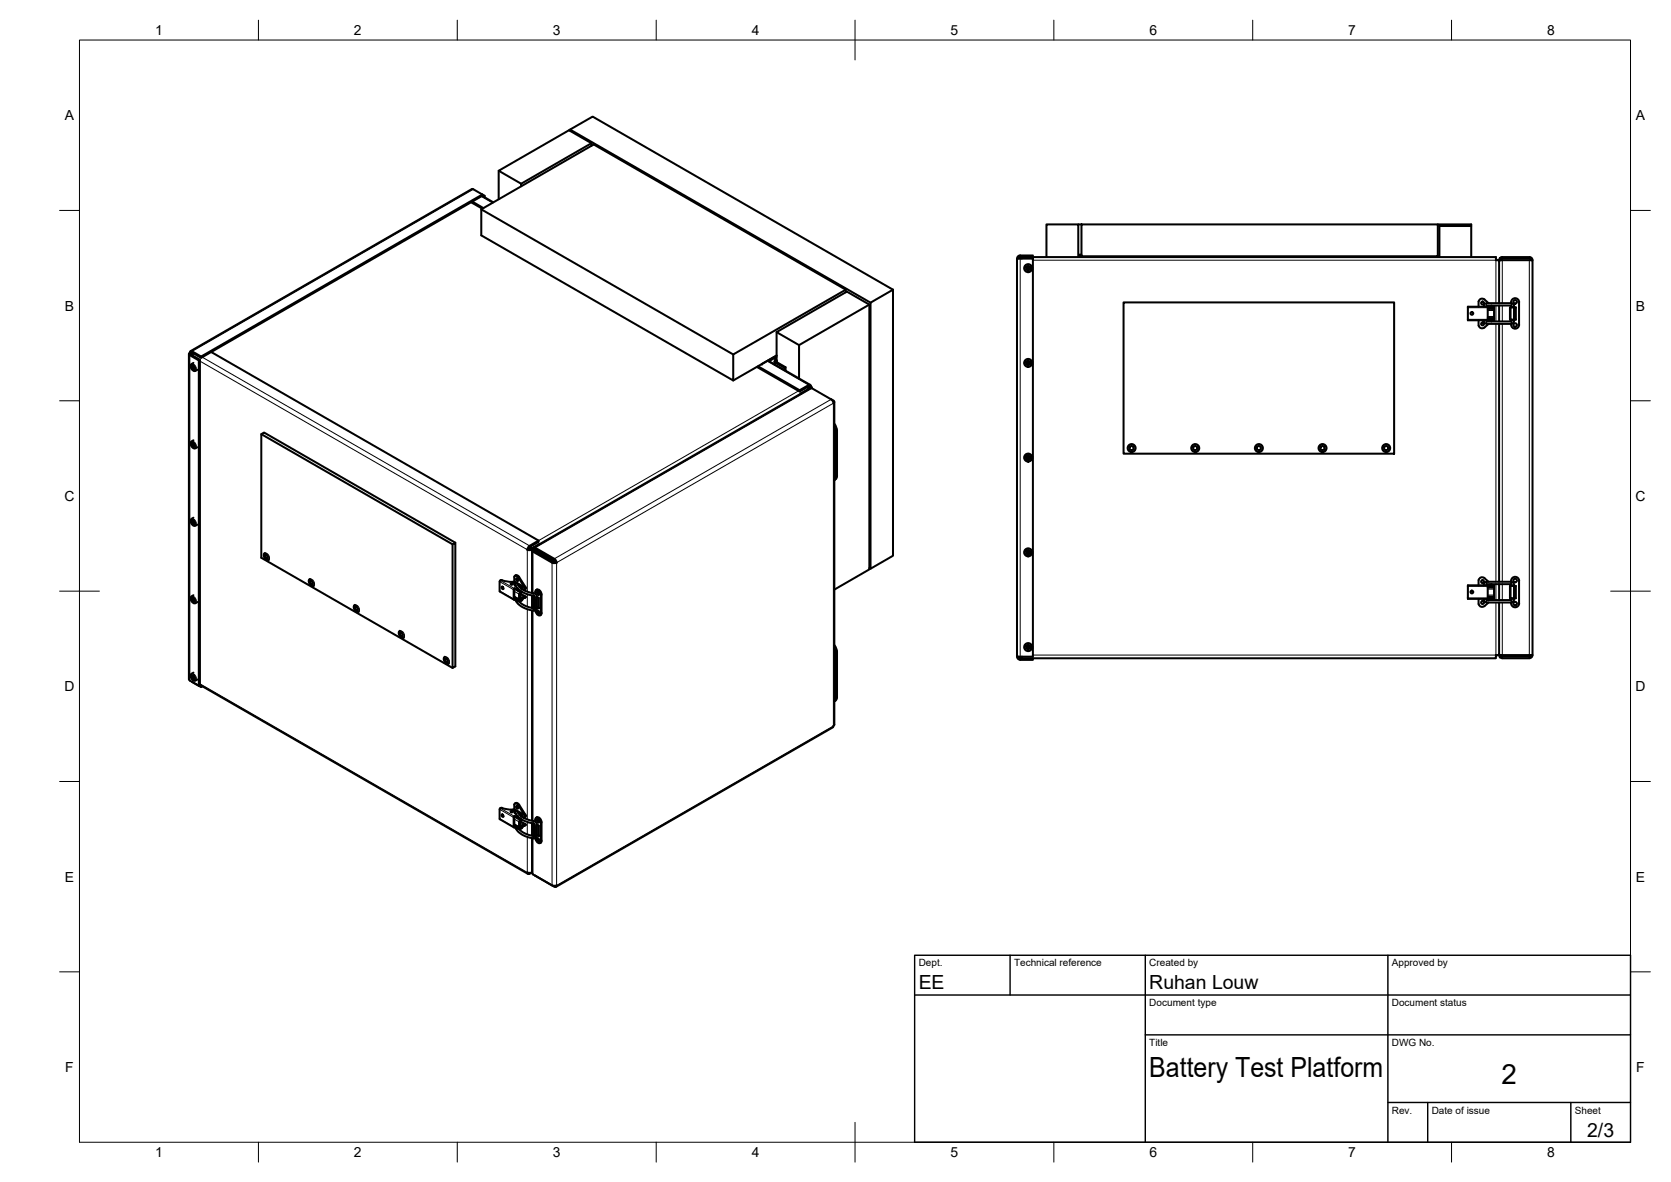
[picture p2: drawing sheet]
<svg xmlns="http://www.w3.org/2000/svg" width="420mm" height="297mm" viewBox="0 0 420 297" stroke-linecap="round" stroke-linejoin="round" font-family="sans-serif">
<!-- layer: Visible -->
<g fill="none" stroke="#000" stroke-width=".51">
<path d="M143.3 32.9v-.3l5.7-3.3 75.5 43.5M143.3 32.6l75.6 43.5M148.7 36.6v-.6l-5.6-3.3-17.7 10.2 5.6 3.3v.6M148.7 36l-17.7 10.2M118.4 50.8l2.9 1.6M118.7 50.7l2.8 1.6M119 47.6l2.3 1.3v.3M119 47.6l-.4-.1-70.7 40.8M121 52.6l28.3-16.3 63.4 36.5v.7M121.2 49.2l2.8 1.6M121.3 49.2l.3 .2 .3-.2-.6-.3-70.7 40.7M121.3 49.2l-70.7 40.7"/>
<path d="M121.6 49.4h.1M121.9 49.2v.4M125.4 42.9v7.2M271.1 56.4h.8M271.9 56.4h89.6v8h-89.6zM361.5 56.4h8.4v.4M212.7 72.8l-28.3 16.3v6.5l-63.4-36.5v-6.5l63.4 36.5M218.6 76.5l-17.7 10.2M218.9 76.1l5.6-3.3v66.9l-5.6 3.2zM255.7 65h4v100h-4zM256.5 64.6h3.2v-.4h-3.2a.79 .79 0 0 0-.8 .8M256.5 64.6l-.4 .4"/>
<path d="M256.9 64.6v.4M258 67.1l.5-.3 .5 .3v.6l-.5 .3-.5-.3zM258 67.7l.5-.3v.6M258.5 66.8v.6l-.5-.3M259 67.1l-.5 .3 .5 .3M259.7 64.6h116.4v.8h.8M263.1 64.6v-8.2h8v8.2M271.5 64.4v.1M271.9 64h-.4v.4h.4M271.9 64.4v.2M271.9 64.4l-.5 .2M282.5 76h68v38h-68z"/>
<path d="M361.5 64.4v.2M361.9 64.6v-7.8h8v7.8M371.8 75.8v1.3M373.1 77.1a.83 .83 0 0 1 .8-.9h6a.9 .9 0 0 1 .8 1.1l.4-.1v3.1h-.4a.93 .93 0 0 1-.8 1.1h-6.1a.85 .85 0 0 1-.7-.9M373.3 75.3l1 .9M373.3 75.3a.9 .9 0 0 0-1.5 .5M373.7 77.1l.2-.3h6l.2 .4M374.1 77.3h1.6v-.2h-6.6v3.4h5M374.1 77.1v3.4M374.1 77.6h1.6M374.1 79.9h1.6M374.4 77l.9 .1"/>
<path d="M374.4 77v.1M374.5 77h.8M374.6 77.3v.3M374.6 79.9v.3M375 76.8l.2 .2M375.2 77.3v.3M375.2 79.9v.3M375.6 77.3v2.9M376.1 65.1l.3 .3M376.9 65.4v10.8M376.9 76.8v4M376.9 65.4h.3"/>
<path d="M377.2 65.4l-.3 .3M377.2 65.4h8.1v99.2h-8.1l-.3-.3M377.4 65.1l-.2-.3-.3 .6M377.7 64.6h6.8M377.8 64.6l-.6 .2M380 76.8v.4M380.5 77.2l.2 .2v2.7l-.2 .2M380.6 77.2h-.9v3.1h.9M380.7 77.2l.1 .2v2.7l-.1 .2M382 76v5.6M382 75.9a1.02 1.02 0 0 0-1.2-1 1.02 1.02 0 0 0-.8 1.3M384.5 64.6a.79 .79 0 0 1 .8 .8"/>
<path d="M384.9 65.4l-.4-.4h-6.7l-.4 .4M47.5 88.9v81.8l.3 .3M47.7 89.3l2.3 1.3 .3-.2M47.7 88.6l.3 .2M48 89.1l2.3 1.3v81.8M48 88.8v.3M48.2 91.9h.4l.3 .4v.5h-.3l-.4-.4zM48.3 88.3l2.3 1.3v.3l-2.3-1.3M48.3 88.6l-.3 .2M48.3 88.3h-.4l-.3 .5 .2 .5M48.3 88.9l-.2 .2M48.6 88.8l-.3 .1"/>
<path d="M48.6 91.2l-.6 .5 .1 .9 .7 .6 .9-.3M48.7 88.8l-.3 .5M48.7 92l-.5 .4M48.8 92.1l.1 .4M48.9 92.7l-.3 .1M50 90.6v81.7M53.1 88.5l82.3 47.4M190.3 92.2l10.8 6.2M190.6 92l10.5 6.1M191.6 91.5v.1M194.7 90l.3 .5M194.7 90.8v.8"/>
<path d="M194.9 89.9l.4 .7M195.3 90.7l-.3-.2-.2 .5 2.4 1.4 .3-.1-2.2-1.3M195.3 89.7l-1.9 1.1 10.3 5.9M195.3 89.4l-10.9 6.2M195.3 83.5v7.5M195.3 90.7v.3M197.2 92.4v.6M197.5 92.3v.9M200.9 95.1v-8.4l-5.6-3.2 17.6-10.2 5.7 3.2v66.6l-8.8 5.1M201.3 98.9h.1M203 97.3l.3 .5M203.2 97.5l.4-.3v.4"/>
<path d="M203.3 97.1h.1M203.3 97.1l.3 .1M203.6 97.2l-.3-.1-2.2 1.3v-.3l2.5-1.4 .3 .2 .2 .6M203.6 97.6l-2.3 1.3M203.6 97.2v.4M203.9 97.1l-.3 .1M204.1 97.4v.2M258 90.9l.5-.3 .5 .3v.6l-.5 .3-.5-.3zM258 91.5l.5-.3v.6M258.5 90.6v.6l-.5-.3M259 90.9l-.5 .3 .5 .3M371.8 80.5v1.3"/>
<path d="M374.1 80.2h1.6v.3h-1.6M374.3 81.4l-1 .9a.9 .9 0 0 1-1.5-.5M374.5 80.5l.1 .1M375.2 80.5l-.6 .1M375.3 80.5l-.3 .3M376.9 81.4v64.8M380 81.4a1.01 1.01 0 0 0 .9 1.2 1.01 1.01 0 0 0 1.1-1M380 80.3v.5M380.1 80.3l-.1 .5h-6.2l-.1-.3M48.2 111.4h.4l.3 .4v.5h-.3l-.4-.4zM48.6 110.6l-.6 .6 .1 .9 .7 .6 .9-.3M48.7 111.4l-.5 .5"/>
<path d="M48.8 111.6l.1 .4M48.9 112.1l-.3 .2M65.7 109.1l48.1 27.7 .7-.4v31.1l-.7 .4v-31.1M209 100.4l-4.8-2.8-.4-.1-70.4 40.5h-.5M209 100.3l.4 .5 .2 .5 .2-.3-.2-.3M209 100.4l.5 .3M209.8 107.3l.3 1.2v11.3l-.3 .8 .2-.1M209.8 101l-.1 81.3-.3 .5-69.6 40.1M209.8 106.5l.5 1.1 .2 .7M210.5 108.3v11.3l-.1 .5-.3 .4M258 114.7l.5-.3 .5 .3v.6l-.5 .3-.5-.3zM258 115.3l.5-.3v.6"/>
<path d="M258.5 114.4v.6l-.5-.3M259 114.7l-.5 .3 .5 .3M284 112.3l.5-.3 .5 .3v.6l-.5 .3-.5-.3zM300 112.3l.5-.3 .5 .3v.6l-.5 .3-.5-.3zM316 112.3l.5-.3 .5 .3v.6l-.5 .3-.5-.3zM332 112.3l.5-.3 .5 .3v.6l-.5 .3-.5-.3zM348 112.3l.5-.3 .5 .3v.6l-.5 .3-.5-.3zM48.2 130.9l.4-.1 .3 .5v.4l-.3 .1-.4-.5zM48.6 130.1l-.6 .5 .1 1 .8 .6 .8-.4M48.7 130.9v.2l-.5 .2M48.8 131.1l.1 .3M48.9 131.6l-.3 .2"/>
<path d="M66.6 139.5h.4l.3 .4v.5h-.3l-.4-.4zM66.6 139l-.3 .4 .2 .8 .5 .5h.6M66.8 139.9l-.2 .1M114.5 136.4l-48.1-27.7-.7 .4v31.1l48.1 27.7M132.6 138.1l.6 .2 .5-.2M132.9 138l-.3 .1M133.2 137.2l2.2-1.3v.3l-2.2 1.3M133.2 137.2l-.4 .4-.2 .5M133.2 137.5l-.3 .5M133.4 137.4l.3 .4M133.5 137.7l-.6 .3M133.8 138.3h.4z"/>
<path d="M133.8 138.3v10.7M133.8 138.3l.2 .3 4.8 2.8M134.1 138.3h.1M134.2 137.6v.3M134.2 137.6l.2 .4M134.2 137.6l.4 .1 4.8 2.7 .4 .4 .2 .6M134.2 138.3l.1 .1M134.2 138.3l.1 .2M134.2 137.9l.3 .1-.1-.1M134.2 137.9l-.5 .2M134.3 138.5l4.8 2.7h.6M134.3 138.1v.4"/>
<path d="M134.3 137.9l.1 .1M134.4 138h.2M134.6 138l4.8 2.8 .3 .4M134.6 138l-.3 .1 5.4 3.1M135.7 136.7h.1M258 138.5l.5-.3 .5 .3v.6l-.5 .3-.5-.3zM258 139.1l.5-.3v.6M258.5 138.2v.6l-.5-.3M259 138.5l-.5 .3 .5 .3M48.2 150.3h.4l.3 .4v.5h-.3l-.4-.4zM48.6 149.6l-.6 .5 .1 .8 .7 .7 .9-.3M48.7 150.4l-.5 .4"/>
<path d="M48.8 150.5l.1 .4M48.9 151l-.3 .2M67.1 140.3l-.1 .1M77.9 146h.4l.3 .4v.5h-.3l-.4-.4zM77.9 145.5l-.3 .5 .3 .8 .5 .5 .5-.1M78.1 146.4l-.2 .1M78.4 146.8l-.1 .1M89.2 152.5h.4l.4 .4v.5h-.4l-.4-.4zM89.2 152l-.3 .5 .2 .7 .6 .6 .5-.1M89.4 152.9l-.2 .1M89.7 153.3l-.1 .1M100.6 159h.3l.4 .4v.5h-.4l-.3-.4z"/>
<path d="M100.6 158.5l-.3 .4 .2 .9 .5 .5h.6M100.7 159.4l-.1 .1M101 159.9h-.1M125.6 146.2v2.3M125.6 146.1l.2-.2 .4-.1 1.5 .4h1.2l.7 .4M125.6 148.5l3.6 2.2M126.2 147.4l.3 .2v.4l-.3-.1zM126.3 147.4l.3 .5M128.4 146.8h.5M128.8 146.8l-.2 .1M129.2 148.2v2.4M129.2 150.6l.1 .1"/>
<path d="M129.3 146.1v-1.1l.4-.3 .6 .5 1.6 2.4M129.3 146.1l2.6 1.5M129.3 146.1l-.1 .3M129.3 147.9l1 .4M129.3 148.2v2.2M129.3 150l1.3 .7M129.3 150.4h.1M129.3 147.9l-.1 .3M129.4 150.4l.9 .5M129.4 148l-.1 .2M129.5 148h-.1M129.5 148l.8 .5"/>
<path d="M129.5 150.6l-.2 .1M129.5 150.6l.8 .5M129.5 147.8v.2M129.5 150.4v.2M129.5 144.7a.65 .65 0 0 1 1.1 .3l1.7 2.8M129.6 147.1l.5 .7 .8 .7 1.3 .7 2 .5 .2 .6M129.7 147.3l-.2-.1-.1-.3 .5-.4 1.3 1.5 1.9 .9a2.27 2.27 0 0 1 1.8 .7l.1 .4M129.8 145.4l.4 .1v.5l-.3-.1zM130 145.4l.3 .5M130.2 147.9l.1 .1M130.2 147.9h.1M130.2 147l.9 .5"/>
<path d="M130.3 148.5h.6M130.3 150.9h.6M130.3 148.3l.4 .1M130.3 151.1h.6M130.5 151.2l1.3 .9 2.4 .8M130.7 147.5l.3 .3M130.9 149v.9l-.2 .2M130.9 149.2l1.2 .7M131 147.8h.1M131.1 148.6l-.5 .5v1.6l1.1-.5M131.1 147.5l.2 .2v.3M131.3 148.8l-.6 .4 .1 1.2 1.1-.6 .3 .2-.2 .2"/>
<path d="M131.4 150.3l-.5 .6M131.4 147.8v.3M131.4 150.4l-.1 .4-.4 .3M131.7 148.3h.1M131.7 150.2h.2M131.7 150.1l.3 .1M131.8 150.2l-.4 .3M131.9 147.5l.1 .4M131.9 150.2h.1M132 150.2h-.1M132.2 147.8l-.3 .6M132.2 147.8l-.5 .5"/>
<path d="M133.8 149.6v3.2M133.8 153.4v52.9M134 150v2.5M134.2 150.4l.1 2.6-.3-.5M134.3 149.7l-.3 .2 .2 .6M134.4 149.8l-.1 .3 .2 .4v2.5M134.5 153h-.2M134.6 153.4l.2 .7a.71 .71 0 0 0 1.2 .3v-.2M134.6 149.3l.2-1a1.2 1.2 0 0 1 1.2 1.2M134.8 148.3a1.07 1.07 0 0 1 1.4 1.1M135 150l.4 .3v2.5M135 150v2.9l-.1 .3a1.17 1.17 0 0 1-1.6 .1l-2.3-1-.9-.8-.6-.8"/>
<path d="M135 152.6l.4 .2M135 153.5l.5 .1 .1 .6-.5-.2zM135 148.7l.5 .1 .1 .6-.5-.1zM135.2 153.4v.4l.4 .3M135.2 148.7v.4l.4 .3M136 149.5v4.7M136.2 149.4v4.7M136.2 154.1l-.4 .5M138.8 141.4l.6 .1 .6-.1M139.7 141.2l.3 .2M218.6 142.8l.3 .1M371.8 145.8v1.3"/>
<path d="M371.8 150.5v1.3M371.8 145.8a.9 .9 0 0 1 1.5-.5l1 .9M373.1 147.1a.83 .83 0 0 1 .8-.9h6a.89 .89 0 0 1 .8 1.1M373.7 147.1l.2-.3h6l.2 .4M374.1 147.3h1.6v-.2h-6.6v3.4h5M374.1 150.3h1.6v.2h-1.6M374.1 147.1v3.4M374.1 147.6h1.6M374.1 150h1.6M374.3 151.4l-1 .9a.9 .9 0 0 1-1.5-.5M374.4 147.1h.9M374.4 147.1h.1"/>
<path d="M374.5 147h.8M374.5 150.5l.1 .1M374.6 147.3v.3M374.6 150v.3M375 146.8l.2 .2M375.2 147.3v.3M375.2 150v.3M375.2 150.5l-.6 .1M375.3 150.5l-.3 .3M375.6 147.3v3M376.9 151.4v13.2h-.8v.8h-116.4M376.9 146.8v4"/>
<path d="M380 151.4a1.02 1.02 0 0 0 .8 1.2 1.02 1.02 0 0 0 1.2-1M380 146.8v.4M380 150.4v.4M380.1 150.4l-.2 .4h-6.1l-.1-.3M380.5 147.2h-.8v3.2h.9M380.5 147.2h.1M380.5 147.2l.2 .3v2.7l-.2 .2M380.7 147.2l.1 .3v2.7l-.1 .2M380.7 147.2h.4v3.2l-.4-.1a.93 .93 0 0 1-.8 1.1h-6.1a.85 .85 0 0 1-.7-.9M382 146v5.6M382 146a1.02 1.02 0 0 0-1.2-1 1.02 1.02 0 0 0-.8 1.2M47.7 171l2.3 1.3 .3-.1"/>
<path d="M48.2 169.8l.4-.1 .3 .5v.5h-.3l-.4-.4zM48.3 171.3v.1M48.3 171.4l2.3 1.3 .3-.2M48.6 169l-.6 .5 .1 1 .7 .6 .9-.3M48.7 169.8l-.5 .5M48.8 170l.1 .4M48.9 170.5l-.3 .2M50.3 172.1l82.5 47.5M50.3 172.2l.3 .1M50.6 172.3v.4M111.9 165l-.3 .5 .1 .7 .5 .6h.7M111.9 165.6l.3-.1 .4 .5v.4l-.4 .1-.3-.5z"/>
<path d="M112 165.9l-.1 .1M112.4 166.4l-.2 .1M209.8 162.9l.3 1.2v11.3l-.3 .8 .2-.1M209.8 162.1l.5 1.1 .2 .7v11.3l-.1 .5-.3 .4M255.7 165a.83 .83 0 0 0 .8 .8h3.2v-.4h-3.2M256.1 165l.4 .4M256.9 165v.4M258 162.3l.5-.3 .5 .3v.6l-.5 .3-.5-.3zM258 162.9l.5-.3v.6M258.5 162v.6l-.5-.3M259 162.3l-.5 .3 .5 .3M376.4 164.6l-.3 .3"/>
<path d="M377.2 164.6h-.3l.3 .6M377.2 165.2l.6 .2M377.4 164.9l-.2 .3M377.7 165.4h6.8M384.9 164.6l-.4 .4h-6.7l-.4-.4M385.3 164.6a.79 .79 0 0 1-.8 .8M125.6 203.4v2.4M125.6 205.8l3.6 2.1M126.2 203l1.5 .4 1.2 .1 .7 .3M126.2 203l-.4 .1-.2 .3M126.2 204.7l.3 .1v.5l-.3-.2zM126.3 204.7l.3 .5"/>
<path d="M128.4 204h.5M128.8 204l-.2 .1M129.3 202.2v1.1M129.3 203.3l2.6 1.5M129.3 203.3l-.1 .3M129.3 202.2l.4-.3 .6 .5M129.3 205.1l1.4 .5M129.3 205.4v2.2M129.3 207.2l1.3 .7M129.3 207.6l.2 .2M129.3 205.1l-.1 .3v2.4l.1 .1M129.4 205.3l-.1 .1"/>
<path d="M129.4 204.3l.3 .2M129.4 204.3l.1-.4 .4-.1 1.1 1.3 2.1 1a1.94 1.94 0 0 1 1.8 .8v3.5a1.13 1.13 0 0 1-1.6 .1l-2.3-.9-.9-.8-.6-.9M129.5 205.3l.8 .4h.6M129.5 205.1v.2M129.5 205.3h-.1M129.5 207.8l-.2 .1M129.5 201.9a.65 .65 0 0 1 1.1 .4l1.7 2.7M129.6 204.3l1.3 1.4 1.3 .7 2 .6 .2 .6M129.6 204.3h.1M129.8 202.6l.4 .1v.5l-.3-.1zM130 202.6l.3 .5M130.2 205.1l.1 .2"/>
<path d="M130.2 204.2l1.1 .7v.4M130.3 202.4l1.6 2.4M130.5 208.4l1.5 1.1 2.2 .6M130.7 204.8l.3 .3M130.9 206.2v.9l-.2 .2M130.9 206.4l1.2 .7M130.9 205.7h.1M131 205.1h.1M131 205v.1M131.1 205.9l-.6 .6v1.3l.3 .1M131.3 206l-.6 .4 .1 1.3M131.4 207.6l-.1 .3-.6 .3-1.3-.5"/>
<path d="M131.4 205.1v.2M131.4 207.7l-.1 .3-.6 .4-1.2-.6M131.7 207.4l-.9 .5M131.7 207.4l.2 .1M131.7 207.4h.3M131.8 207.5l-.4 .2M131.9 204.8l.1 .3M131.9 207.5h.1M132 205.1l-.3 .4M132 207.4l-.1 .1M132.2 205l-.3 .6M132.2 207.3l-.3-.2-1.1 .6"/>
<path d="M132.2 205l-.2 .1M132.2 207.3l-.2 .1M132.6 219.2l.6 .2 .6-.2-.8 .4zM133.8 206.9v3.1M133.8 210.6v8.8M133.8 219.4l.2 .3 5.4 3.1M134.3 207l-.3 .2 .3 .6v2.4l-.3-.4v-2.6M134.4 207.1l-.1 .2 .2 .5v2.4M134.5 210.2l-.2 .1M134.6 206l.2-.5a1.2 1.2 0 0 1 1.2 1.3M134.6 210.6l.2 .7a.71 .71 0 0 0 1.2 .4v-.3M134.6 206v.5"/>
<path d="M135 205.4l-.2 .1M135 205.4a1.2 1.2 0 0 1 1.2 1.3M135 207.2l.4 .3v2.5v-2.5zM135 209.8l.4 .2M135 210.7l.5 .1 .1 .6-.5-.1zM135 205.9l.5 .2 .1 .5-.5-.1zM135.2 210.6v.5l.4 .3M135.2 205.9v.4l.4 .3M136 206.8v4.6M136.2 206.7v4.6M136.2 211.3l-.4 .5M134.5 220l.1 .1"/>
<path d="M138.8 222.5l.6 .1 .6-.1-.2 .3h-.4"/>
<circle cx="258.5" cy="67.4" r="1.01"/>
<circle cx="370.1" cy="78.8" r=".35"/>
<circle cx="372.8" cy="76.2" r=".37"/>
<circle cx="381" cy="75.9" r=".46"/>
<circle cx="258.5" cy="91.2" r="1.01"/>
<circle cx="372.8" cy="81.4" r=".37"/>
<circle cx="381" cy="81.7" r=".46"/>
<circle cx="258.5" cy="115" r="1.01"/>
<circle cx="284.5" cy="112.6" r="1.01"/>
<circle cx="300.5" cy="112.6" r="1.01"/>
<circle cx="316.5" cy="112.6" r="1.01"/>
<circle cx="332.5" cy="112.6" r="1.01"/>
<circle cx="348.5" cy="112.6" r="1.01"/>
<circle cx="258.5" cy="138.8" r="1.01"/>
<circle cx="128.7" cy="146.8" r=".23"/>
<circle cx="370.1" cy="148.8" r=".35"/>
<circle cx="372.8" cy="146.2" r=".37"/>
<circle cx="372.8" cy="151.4" r=".37"/>
<circle cx="381" cy="151.7" r=".46"/>
<circle cx="381" cy="145.9" r=".46"/>
<circle cx="258.5" cy="162.6" r="1.01"/>
<circle cx="128.7" cy="204" r=".23"/>
</g>
<!-- layer: Visible Narrow -->
<g fill="none" stroke="#000" stroke-width=".25">
<path d="M119 47.6l-70.7 40.7-.3 .8-.3 .2v81.7M121 49.4l2.8 1.6M256.5 64.2v.4M256.5 65v100M259.7 65.4h116.4v10.8M369.1 77.3h5M373.9 76.2l-.2 .3 .2 .3M374.1 78h1.6M374.1 79.5h1.6M375.3 77.1v.2M376.1 76.8v4M377.7 64.6v.4"/>
<path d="M377.7 65.4v10.8M377.7 76.8v4M379.9 76.2l.2 .3-.2 .3M379.9 77.2v3.1M380.1 77.1h.6M380.7 77.4h.1M384.5 64.6v.4M384.5 65.4v99.2M48.1 91.6a1 1 0 0 1 .9 1.5 1 1 0 0 1-.9-1.5zM48.2 91.5a1.16 1.16 0 0 1 1 1.7M48.3 88.9l.2 .1M50.3 90.7l82.3 47.4v10.6"/>
<path d="M50.8 89.8l82.4 47.4v.3M193 90.8l10.3 6 .3 .8M194.7 90h.1M195 91.2v.5M195.3 90.7v.3M200.8 98.2l-65.4 37.7M204.2 97.6l-69.6 40.1-.1 .3M369.1 80.2h5M373.9 80.8l-.2 .3 .2 .3M374.5 80.5h.7M375.3 80.2v.3M376.1 81.4v64.8"/>
<path d="M377.7 81.4v64.8M379.9 80.8l.2 .3-.2 .3M380.1 80.5h.6M380.7 80.1h.1M48.1 111.1a1 1 0 0 1 .9 1.5 1 1 0 0 1-.9-1.5zM48.2 110.9a1.16 1.16 0 0 1 1 1.7M209 100.4l-69.6 40v.3M209.5 100.7l-.1 .1M210.5 119.6l-.4 .2M210.5 108.3l-.4 .2M48.1 130.5a1 1 0 0 1 .9 1.6 1 1 0 0 1-.9-1.6zM48.2 130.4a1.16 1.16 0 0 1 1 1.7"/>
<path d="M66.5 139.1a1 1 0 0 1 .9 1.6 1 1 0 0 1-.9-1.6zM66.6 139a1.16 1.16 0 0 1 1 1.7M133.5 138l.2 .1v10.9M134.3 138.4l-.3 .2v10.5M48.1 150a1 1 0 0 1 .9 1.5 1 1 0 0 1-.9-1.5zM48.2 149.8a1.16 1.16 0 0 1 1 1.8M77.8 145.7a1 1 0 0 1 .9 1.5 1 1 0 0 1-.9-1.5zM77.9 145.5a1.16 1.16 0 0 1 1 1.8M89.2 152.2a1 1 0 0 1 .8 1.5 1 1 0 0 1-.8-1.5zM89.2 152a1.16 1.16 0 0 1 1 1.8M100.5 158.7a1 1 0 0 1 .9 1.5 1 1 0 0 1-.9-1.5zM100.5 158.5a1.16 1.16 0 0 1 1 1.8"/>
<path d="M125.6 148.5l3.6 2.1M125.6 146.2l3.6 2M125.8 145.9l3.5 2M129.3 148.6l1.2 .7M129.3 149.8l1.2 .7M129.3 150.4h.1M129.4 148l1.4 .8M129.6 150.7v.1M130.2 146.8l-.4-.1-.2 .4M130.3 148.3v.2M130.3 150.9v.2M130.6 145l-.3 .2"/>
<path d="M130.7 150.4h.1M130.9 148.5h.1M130.9 150.9v.2M130.9 149.4l.8 .5M131.1 150.7v.2M131.4 148.1l.3 .2M132.6 149.3v3.1M132.6 153.1v52.8M133.7 149.6v3.2M133.7 153.4v52.8M134 149.7v3.1M134 153.4v52.9"/>
<path d="M134.2 152.8l-.1 .6M134.2 149.1l-.1 .6M134.4 150l.3 .1 .3-.1M134.5 150.4l-.3 .1M134.5 150.7h-.2M135 152.7l-.7 .2M136.2 154.1l-.2 .1M136.2 149.4l-.2 .1M139.1 141.2l-.3 .2v81.1M140 141.4l69.5-40.1v81.1l-69.5 40.1zM369.1 150.3h5M369.1 147.3h5"/>
<path d="M373.9 150.8l-.2 .3 .2 .3M373.9 146.2l-.2 .3 .2 .3M374.1 148h1.6M374.1 149.5h1.6M374.5 150.5h.7M375.3 147.1v.2M375.3 150.3v.2M376.1 151.4v13.2h-116.4M376.1 146.8v4M377.7 146.8v4M377.7 151.4v13.2M379.9 146.2l.2 .3-.2 .3"/>
<path d="M379.9 150.8l.2 .3-.2 .3M379.9 147.2v3.2M380.1 147.1h.6M380.1 150.5h.6M380.7 150.2h.1M380.7 147.5h.1M48.1 169.4a1 1 0 0 1 .9 1.6 1 1 0 0 1-.9-1.6zM48.2 169.3a1.16 1.16 0 0 1 1 1.7M48.3 171.4h.1M50.3 171.8l82.3 47.5v-9M111.8 165.2a1 1 0 0 1 .9 1.5 1 1 0 0 1-.9-1.5zM111.8 165.1a1.16 1.16 0 0 1 1 1.7"/>
<path d="M210.5 175.2l-.4 .2M210.5 163.9l-.4 .2M256.5 165.4v.4M377.7 165v.4M384.5 165v.4M125.6 205.8l3.6 2M125.6 203.4l3.6 2M125.8 203.1l3.5 2M129.3 205.9l1.2 .6M129.3 207.1l1.2 .7M129.3 207.6l.1 .1M129.4 205.3l1.4 .7"/>
<path d="M129.6 207.9v.1M130.2 204l-.4-.1-.2 .4M130.3 205.6v.1M130.3 208.1v.2M130.6 202.3l-.3 .1M130.7 207.6l.1 .1M130.9 205.7h.1M130.9 208.1v.2M130.9 206.7l.8 .4M131.1 208v.2M131.4 205.3l.3 .2M132.6 206.6v3.1"/>
<path d="M133.2 219.4v.2M133.7 206.8v3.2M133.7 210.6v8.7M134 206.9v3.2M134 210.7v9M134.2 210.1l-.1 .6M134.2 206.3l-.1 .6M134.4 207.2l.3 .2 .3-.2M134.5 207.7h-.3M134.5 210.1l-.2 .1M134.5 207.9l-.2 .1M135 210l-.5 .1"/>
<path d="M136.2 211.3l-.2 .1M136.2 206.7l-.2 .1M134.6 220.1h.1M139.4 222.6v.2"/>
<circle cx="258.5" cy="67.4" r=".88"/>
<circle cx="258.5" cy="91.2" r=".88"/>
<circle cx="258.5" cy="115" r=".88"/>
<circle cx="284.5" cy="112.6" r=".88"/>
<circle cx="300.5" cy="112.6" r=".88"/>
<circle cx="316.5" cy="112.6" r=".88"/>
<circle cx="332.5" cy="112.6" r=".88"/>
<circle cx="348.5" cy="112.6" r=".88"/>
<circle cx="258.5" cy="138.8" r=".88"/>
<circle cx="258.5" cy="162.6" r=".88"/>
</g>
<!-- layer: Visible -->
<g fill="#000">
<circle cx="194.7" cy="90" r=".25"/>
<circle cx="133.2" cy="137.5" r=".25"/>
<circle cx="135.4" cy="152.8" r=".25"/>
<circle cx="131.7" cy="205.5" r=".25"/>
<circle cx="135.4" cy="210" r=".25"/>
</g>
<!-- layer: BORDER -->
<g fill="none" stroke="#000" stroke-width=".25">
<path d="M20 10.1h390v276.9h-390zM65 5.1v5M115 5.1v5M165 5.1v5M215 5.1v10M265 5.1v5M315 5.1v5M365 5.1v5M15 52.9h5M410 52.9h5M15 100.7h5M410 100.7h5"/>
<path d="M15 148.6h10M405 148.6h10M15 196.4h5M410 196.4h5M15 244.2h5M410 244.2h5M65 287v5M115 287v5M165 287v5M215 282.1v9.9M265 287v5M315 287v5"/>
<path d="M365 287v5"/>
</g>
<!-- layer: TITLEBLOCK -->
<path d="M230 240.1h180v46.9h-180zM230 250h180M254 240.1v9.9M288 240.1v46.9M349 240.1v46.9M288 260.1h122M349 277.1h61M359 277.1v9.9M395 277.1v9.9" fill="none" stroke="#000" stroke-width=".36"/>
<g font-size="7">
<text x="289" y="270.6">Battery Test Platform</text>
<text x="377.5" y="272.3">2</text>
</g>
<g font-size="4.9">
<text x="231" y="248.5">EE</text>
<text x="289" y="248.5">Ruhan Louw</text>
<text x="399.1" y="285.7">2/3</text>
</g>
<g font-size="3.5">
<text x="39" y="8.8">1</text>
<text x="89" y="8.8">2</text>
<text x="139" y="8.8">3</text>
<text x="189" y="8.8">4</text>
<text x="239" y="8.8">5</text>
<text x="289" y="8.8">6</text>
<text x="339" y="8.8">7</text>
<text x="389" y="8.8">8</text>
<text x="16.3" y="30.2">A</text>
<text x="411.3" y="30.2">A</text>
<text x="16.3" y="78">B</text>
<text x="411.3" y="78">B</text>
<text x="16.2" y="125.9">C</text>
<text x="411.2" y="125.9">C</text>
<text x="16.2" y="173.7">D</text>
<text x="411.2" y="173.7">D</text>
<text x="16.3" y="221.6">E</text>
<text x="411.3" y="221.6">E</text>
<text x="16.4" y="269.4">F</text>
<text x="411.4" y="269.4">F</text>
<text x="39" y="290.8">1</text>
<text x="89" y="290.8">2</text>
<text x="139" y="290.8">3</text>
<text x="189" y="290.8">4</text>
<text x="239" y="290.8">5</text>
<text x="289" y="290.8">6</text>
<text x="339" y="290.8">7</text>
<text x="389" y="290.8">8</text>
</g>
<g font-size="2.5">
<text x="231" y="242.9">Dept.</text>
<text x="255" y="242.9">Technical reference</text>
<text x="289" y="242.9">Created by</text>
<text x="350" y="242.9">Approved by</text>
<text x="289" y="252.8">Document type</text>
<text x="350" y="252.8">Document status</text>
<text x="289" y="262.9">Title</text>
<text x="350" y="262.9">DWG No.</text>
<text x="350" y="279.9">Rev.</text>
<text x="360" y="279.9">Date of issue</text>
<text x="396" y="279.9">Sheet</text>
</g>
</svg>
